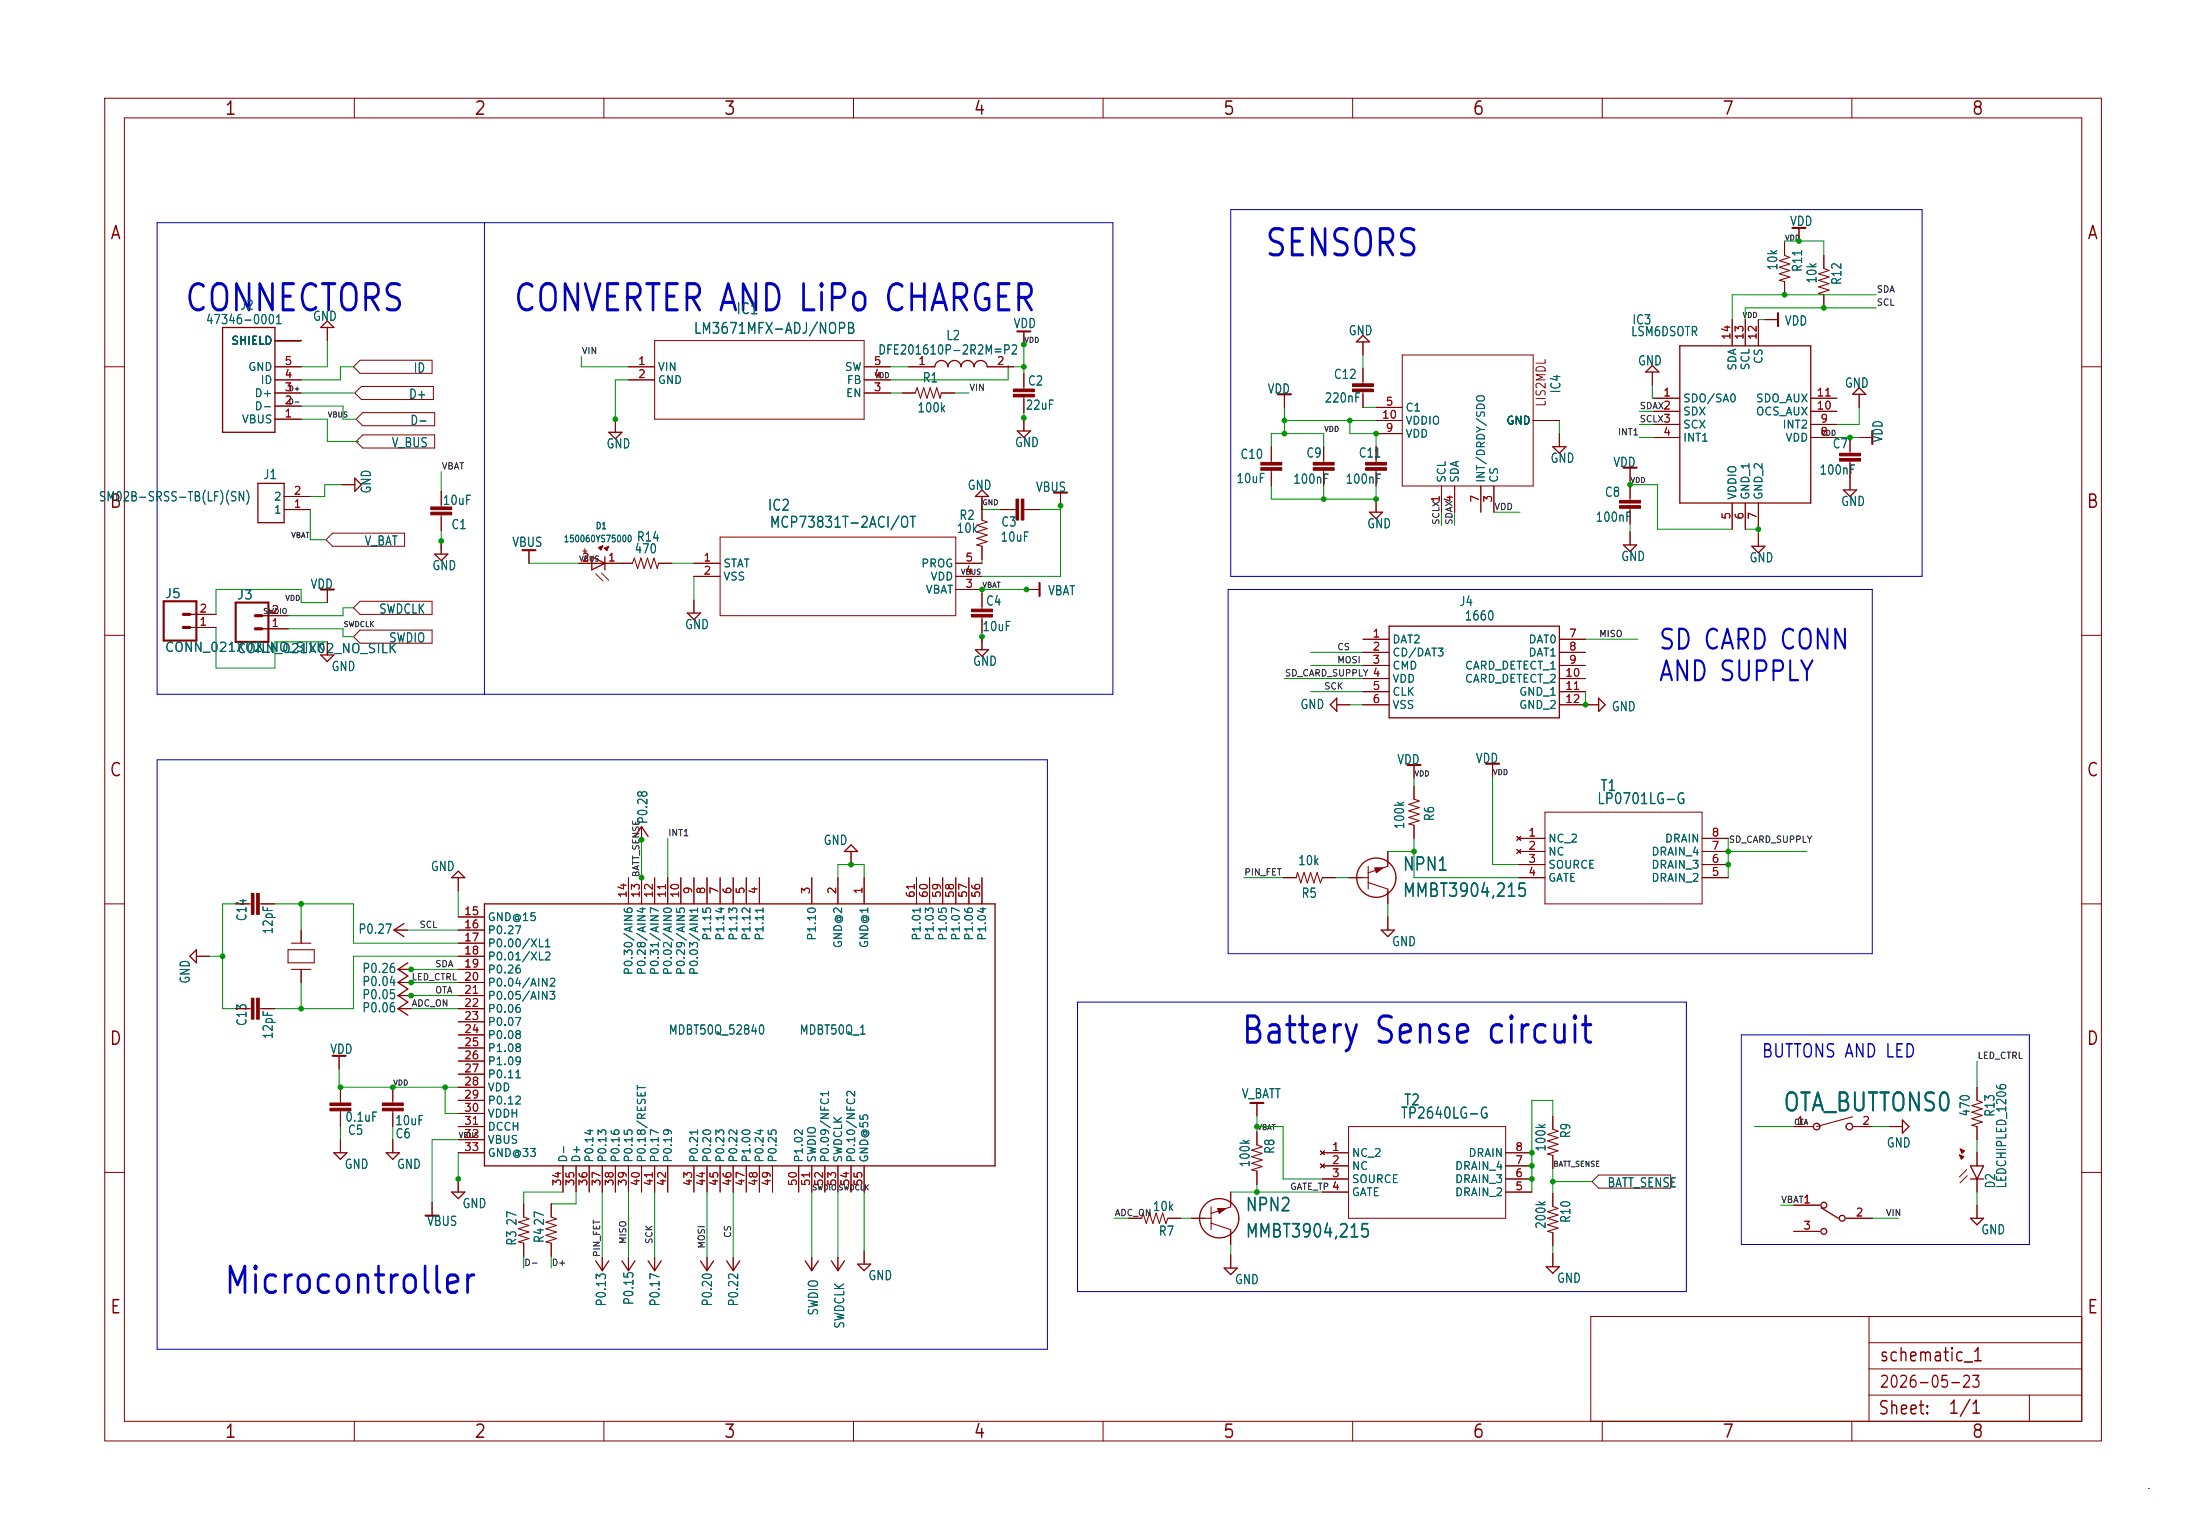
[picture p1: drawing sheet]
<svg xmlns="http://www.w3.org/2000/svg" width="427mm" height="299mm" viewBox="0 0 427 299" stroke-linecap="round" stroke-linejoin="round" font-family="sans-serif">
<g fill="none" stroke="#840000" stroke-width=".19">
<path d="M20.3 19.1h387.4v260.3h-387.4zM68.7 19.1v3.8M117.2 19.1v3.8M165.6 19.1v3.8M214 19.1v3.8M262.4 19.1v3.8M310.8 19.1v3.8M359.3 19.1v3.8M24.1 22.9h379.8v252.7h-379.8zM346.2 47v2.5M346.2 54.6v2.6M349 44.2v2.5"/>
<path d="M353.8 49.5v2.6M353.8 57.2v2.5M20.3 71.1h3.8M53.3 71.1h5.1M53.3 78.7h5.1M53.3 76.2h5.1M53.3 73.7h5.1M53.3 66h5.1M63.5 63.5v2.5M68.6 71.1l1.2-1.2h14v2.5h-14zM68.8 76.2l1.3-1.3h14v2.6h-14zM121.9 71.1h5.1"/>
<path d="M121.9 73.7h5.1M127 66h40.6v15.3h-40.6zM167.6 71.1h5.1M167.6 76.2h5.1M167.6 73.7h5.1M175 76.2h2.5M176.3 71.1h5.1M182.6 76.2h2.6M191.5 71.1h5.1M198.6 64.3v2.5M198.6 72.4v3M198.6 77v3"/>
<path d="M249.2 76.5v2.5M264.4 66.3v2.5M264.4 71.4v3M264.4 75.9v3.1M267 79h5M272 68.8h25.4v25.4h-25.4zM320.5 72.1v2.6M320.8 77.2h5.1M320.8 79.8h5.1M336 62v5.1M338.6 62v5.1M341.1 62v5.1"/>
<path d="M342.4 62h2.5M351.3 77.2h5.1M351.3 79.8h5.1M360.7 76.5v2.5M403.9 71.1h3.8M53.3 81.3h5.1M55.1 98.8h5.1M55.1 96.3h5.1M66.3 94h2.5M69.1 85.6l1.3-1.3h13.9v2.6h-13.9zM70.4 80h13.9v2.6h-13.9l-1.3-1.3zM85.6 95.3v3"/>
<path d="M85.6 99.8v3.1M119.4 81.3v2.5M190.5 96.3v4.5M194.1 98.8h3M198.6 81v2.6M198.6 98.8h3.1M205.7 95.5v2.5M246.6 86.6v3.1M246.6 91.2v3M256.8 86.6v3.1M256.8 91.2v3M267 86.6v3.1"/>
<path d="M267 91.2v3M267 96.8v2.5M267 81.5h5M267 84.1h5M279.7 94.2v5.1M282.2 94.2v5.1M287.3 94.2v5.1M289.8 94.2v5.1M297.4 81.5h5.1M302.5 84.1v2.5M316.2 90.7v2.5M316.2 94v3"/>
<path d="M316.2 98.6v3M320.8 84.8h5.1M320.8 82.3h5.1M336 97.5v5.1M338.6 97.5v5.1M341.1 97.5v5.1M351.3 84.8h5.1M351.3 82.3h5.1M358.9 84.8v3.1M358.9 89.4v5.6M360.7 84.8h2.5M36.8 119.1h5.1"/>
<path d="M50.8 119.4h5.1M63.2 104.6l1.3-1.2h14v2.5h-14zM63.5 114.3v2.5M69.8 116.6h14v2.5h-14l-1.2-1.2zM85.6 104.9v2.5M102.6 106.7v2.5M112.3 109.2h2.5M115.6 111.3l1.4 1.3M116.7 111.1l1.4 1.4M117.3 109.2h2.6M120.1 109.2h2.6M127.8 109.2h2.5"/>
<path d="M134.6 109.2h5.1M134.6 116.3v2.6M134.6 111.8h5.1M139.7 104.1h45.7v15.3h-45.7zM185.4 109.2h5.1M185.4 114.3h5.1M185.4 111.8h5.1M190.5 105.9v2.6M190.5 115.1v3M190.5 119.6v3.1M199.1 114.3h2.6M316.2 103.1v2.6"/>
<path d="M341.1 103.4v2.5M20.3 123.2h3.8M36.8 121.7h5.1M50.8 121.9h5.1M63.5 124.5v2.5M68.6 123.4l1.2-1.2h14v2.5h-14zM190.5 123.4v2.6M259.3 136.7h2.6M264.4 124h5.1M264.4 126.5h5.1M264.4 129h5.1M264.4 131.6h5.1"/>
<path d="M264.4 134.1h5.1M264.4 136.7h5.1M302.5 124h5.1M302.5 126.5h5.1M302.5 129h5.1M302.5 131.6h5.1M302.5 134.1h5.1M302.5 136.7h7.6M403.9 123.2h3.8M274.3 148.3v2.6M274.3 152.4v2.5M289.6 148.1v2.5"/>
<path d="M299.7 157.5h30.5v17.8h-30.5zM20.3 175.3h3.8M45.7 175.3h3.1M50.3 175.3h3M88.9 170.2v2.5M88.9 177.8h5.1M121.9 170.2v5.1M124.5 160.3v2.5M124.5 170.2v5.1M127 170.2v5.1M129.5 170.2v5.1M132.1 170.2v5.1"/>
<path d="M134.6 170.2v5.1M137.2 170.2v5.1M139.7 170.2v5.1M142.2 170.2v5.1M144.8 170.2v5.1M147.3 170.2v5.1M157.5 170.2v5.1M162.6 170.2v5.1M165.1 165.1v2.5M167.6 170.2v5.1M177.8 170.2v5.1M180.3 170.2v5.1"/>
<path d="M182.9 170.2v5.1M185.4 170.2v5.1M188 170.2v5.1M190.5 170.2v5.1M248.9 170.2h2.6M256.5 170.2h2.6M261.6 170.2h2.6M269.2 165.1v2.5M269.2 172.7v2.6M269.2 177.8v2.5M274.3 160v2.6M294.3 162.2l.7 .7"/>
<path d="M294.3 164.7l.7 .8M294.6 162.6h5.1M294.6 165.1h5.1M294.6 167.6h5.1M294.6 170.2h5.1M295 162.2l-.7 .7M295 164.7l-.7 .8M330.2 162.6h5.1M330.2 165.1h5.1M330.2 167.6h5.1M330.2 170.2h5.1M403.9 175.3h3.8"/>
<path d="M38.1 185.4h2.5M45.7 195.6h3.1M50.3 195.6h3M58.4 180.3v2.6M58.4 188v2.5M76.5 180.3h2.5M77.2 188h2.6M77.2 195.6h2.6M77.2 193h2.6M77.2 190.5h2.6M88.9 180.3h5.1M88.9 188h5.1"/>
<path d="M88.9 185.4h5.1M88.9 195.6h5.1M88.9 193h5.1M88.9 190.5h5.1M88.9 182.9h5.1M88.9 198.1h5.1M65.8 204.7v2.6M66 210.8v3.1M66 215.4v3M76.2 210.8v3.1M76.2 215.4v3M88.9 218.4h5.1"/>
<path d="M88.9 200.7h5.1M88.9 203.2h5.1M88.9 205.7h5.1M88.9 208.3h5.1M88.9 210.8h5.1M88.9 213.4h5.1M88.9 215.9h5.1M243.8 213.9v2.5M243.8 219.5v2.5M261.6 218.4h30.5v17.8h-30.5zM301.2 216.4v2.5M348 218.4h2.5"/>
<path d="M360.7 218.4h2.5M366.5 218.4h2.6M383.5 210.8v2.6M383.5 218.4v2.6M20.3 227.3h3.8M66 221v2.5M76.2 221v2.5M83.8 233.2v2.5M88.9 228.6v2.5M88.9 223.5h5.1M88.9 221h5.1M101.6 233.4v2.6"/>
<path d="M106.9 233.4v2.6M109.2 226.1v5M111.8 226.1v5M114.3 226.1v5M116.8 226.1v5M119.4 226.1v5M121.9 226.1v5M124.5 226.1v5M127 226.1v5M129.5 226.1v5M134.6 226.1v5M137.2 226.1v5"/>
<path d="M139.7 226.1v5M142.2 226.1v5M144.8 226.1v5M147.3 226.1v5M149.9 226.1v5M154.9 226.1v5M157.5 226.1v5M160 226.1v5M162.6 226.1v5M165.1 226.1v5M167.6 226.1v5M218.9 236.2h2.6"/>
<path d="M226.6 236.2h2.5M231.1 236.2h2.6M238.8 231.1v2.6M238.8 238.8v2.5M243.8 227.1v2.5M256.2 223.1l.7 .8M256.2 225.7l.7 .7M256.5 223.5h5.1M256.5 226.1h5.1M256.5 228.6h5.1M256.5 231.1h5.1M256.9 223.1l-.7 .8"/>
<path d="M256.9 225.7l-.7 .7M292.1 223.5h5.1M292.1 226.1h5.1M292.1 228.6h5.1M292.1 231.1h5.1M301.2 224v2.6M301.2 231.4v2.5M301.2 239v2.6M308.9 229.1l1.2-1.3h14v2.6h-14zM348 233.7h5.1M348 238.8h5.1M358.1 236.2h5.1"/>
<path d="M381.5 226.8l-1.4 1.4M381.6 228l-1.4 1.4M383.5 223.5v2.6M383.5 228.6v2.5M383.5 233.7v2.5M403.9 227.3h3.8M101.6 241v2.6M106.9 241v2.6M116.8 243.8v2.6M121.9 243.8v2.6M127 243.8v2.6M137.2 243.8v2.6"/>
<path d="M142.2 243.8v2.6M157.5 243.8v2.6M162.6 243.8v2.6M167.6 242.6v2.5M238.8 243.3v2.6M301.2 243.1v2.5M362.6 255.3v20.3M403.9 255.3h-95.3v20.3M68.7 275.6v3.8M117.2 275.6v3.8M165.6 275.6v3.8M214 275.6v3.8"/>
<path d="M262.4 275.6v3.8M310.8 275.6v3.8M359.3 275.6v3.8M362.6 260.4h41.3M362.6 265.4h41.3M362.6 270.5h41.3M393.7 270.5v5.1M416.8 288.6h.1"/>
</g>
<g fill="none" stroke="#840000" stroke-width=".25">
<path d="M43.2 63.5h10.1v20.3h-10.1zM63.5 62.2l1.3 1.3h-2.6zM181.4 71.1a1.27 1.27 0 0 1 1.2-1.2 1.27 1.27 0 0 1 1.3 1.2 1.27 1.27 0 0 1 1.3-1.2 1.27 1.27 0 0 1 1.2 1.2 1.27 1.27 0 0 1 1.3-1.2 1.27 1.27 0 0 1 1.3 1.2 1.27 1.27 0 0 1 1.2-1.2 1.27 1.27 0 0 1 1.3 1.2M264.4 65l1.3 1.3h-2.6zM320.5 70.9l1.3 1.2h-2.5zM325.9 67.1h25.4v30.4h-25.4zM360.7 75.2l1.2 1.3h-2.5zM50 93.7h5.1v7.6h-5.1zM68.8 92.7l1.3 1.3-1.3 1.3zM118.1 83.8h2.5l-1.2 1.3zM189.2 96.3l1.3-1.3 1.3 1.3zM197.4 83.6h2.5l-1.3 1.2z"/>
<path d="M265.7 99.3h2.5l-1.2 1.3zM301.2 86.6h2.6l-1.3 1.3zM357.6 95h2.6l-1.3 1.3zM84.3 107.4h2.6l-1.3 1.3zM114.8 108l2.5 1.2-2.5 1.3zM114.8 109.2h2.5M117.3 108v2.5M133.3 118.9h2.6l-1.3 1.2zM315 105.7h2.5l-1.3 1.2zM339.9 105.9h2.5l-1.3 1.3zM62.2 127h2.6l-1.3 1.3zM189.2 126h2.6l-1.3 1.3z"/>
<path d="M259.3 135.4v2.5l-1.2-1.2zM269.5 121.4h33v17.8h-33zM310.1 135.4l1.3 1.3-1.3 1.2zM78.4 179.1l-1.9 1.2 1.9 1.3M88.9 168.9l1.3 1.3h-2.6zM94 175.3h99v50.8h-99zM123.2 162.2l1.3-1.9 1.2 1.9M165.1 163.8l1.3 1.3h-2.6zM38.1 184.2v2.5l-1.3-1.3zM79.1 186.7l-1.9 1.3 1.9 1.2-1.9 1.3 1.9 1.3-1.9 1.2 1.9 1.3-1.9 1.3 1.9 1.3M268 180.3h2.5l-1.3 1.3zM369.1 217.2l1.2 1.2-1.2 1.3z"/>
<path d="M64.8 223.5h2.5l-1.3 1.3zM74.9 223.5h2.6l-1.3 1.3zM87.6 231.1h2.6l-1.3 1.3zM353.3 234.2l3.3 2M382.3 226.1h2.5l-1.3 2.5zM382.3 236.2h2.5l-1.3 1.3zM382.3 228.6h2.5M115.6 244.5l1.2 1.9 1.3-1.9M120.6 244.5l1.3 1.9 1.3-1.9M125.7 244.5l1.3 1.9 1.3-1.9M135.9 244.5l1.3 1.9 1.2-1.9M141 244.5l1.2 1.9 1.3-1.9"/>
<path d="M156.2 244.5l1.3 1.9 1.2-1.9M161.3 244.5l1.3 1.9 1.2-1.9M166.4 245.1h2.5l-1.3 1.3zM237.5 245.9h2.5l-1.2 1.2zM300 245.6h2.5l-1.3 1.3z"/>
<circle cx="267" cy="170.2" r="3.8"/>
<circle cx="352.4" cy="218.4" r=".63"/>
<circle cx="358.8" cy="218.4" r=".63"/>
<circle cx="236.5" cy="236.2" r="3.8"/>
<circle cx="353.8" cy="233.7" r=".57"/>
<circle cx="353.8" cy="238.8" r=".57"/>
<circle cx="357.4" cy="236.2" r=".57"/>
</g>
<g fill="none" stroke="#840000" stroke-width=".2">
<path d="M346.2 49.5l1 .4-2 .6 2 .7-2 .6 2 .7-2 .6 2 .6-2 .7 1 .2M353.8 52.1l1 .4-2 .6 2 .6-2 .7 2 .6-2 .6 2 .7-2 .6 1 .3M177.5 76.2l.4-1 .7 2 .6-2 .6 2 .7-2 .6 2 .6-2 .7 2 .2-1M122.7 109.2l.4-1 .6 2 .6-2 .7 2 .6-2 .6 2 .7-2 .6 2 .3-1M190.5 100.8l1 .4-2 .7 2 .6-2 .6 2 .7-2 .6 2 .6-2 .7 1 .2M274.3 154.9l1 .4-2 .7 2 .6-2 .6 2 .7-2 .6 2 .6-2 .7 1 .2M251.5 170.2l.2-1 .6 2 .7-2 .6 2 .7-2 .6 2 .6-2 .7 2 .3-1M264.2 170.2h1.2M265.4 168v4.4M265.4 171.1l3.8 1.3v.3M269.2 167.6v.4l-3.8 1.2M55.9 184.2h5.1v2.5h-5.1z"/>
<path d="M56.5 188h3.8M56.5 182.9h3.8M301.2 218.9l1.1 .4-2.1 .7 2.1 .6-2.1 .6 2.1 .7-2.1 .6 2.1 .6-2.1 .7 1 .2M350.5 218.4h1.3M359.4 218.4h1.3M359.4 216.5l-7 1.9M383.5 213.4l1.1 .3-2.1 .7 2.1 .6-2.1 .6 2.1 .7-2.1 .6 2.1 .7-2.1 .6 1 .2M101.6 236l1 .3-2 .7 2 .6-2 .7 2 .6-2 .6 2 .7-2 .6 1 .2M106.9 236l1 .3-2 .7 2 .6-2 .7 2 .6-2 .6 2 .7-2 .6 1 .2M221.5 236.2l.2-1 .7 2 .6-2 .6 2 .7-2 .6 2 .7-2 .6 2 .4-1M233.7 236.2h1.2M234.9 234v4.4"/>
<path d="M234.9 237.2l3.9 1.2v.4M238.8 233.7v.3l-3.9 1.3M243.8 222l1.1 .4-2.1 .6 2.1 .6-2.1 .7 2.1 .6-2.1 .7 2.1 .6-2.1 .6 1 .3M301.2 233.9l1.1 .4-2.1 .7 2.1 .6-2.1 .6 2.1 .7-2.1 .6 2.1 .6-2.1 .7 1 .2"/>
</g>
<g fill="#840000" stroke="#840000" stroke-width=".19">
<path d="M188.5 119.1h4v.5h-4z"/>
<path d="M188.5 118.1h4v.5h-4z"/>
<path d="M117.2 106.3l.9-.4-.4 .9z"/>
<path d="M116.1 106.2l.9-.4-.4 .9z"/>
<path d="M314.2 97h4.1v.5h-4.1z"/>
<path d="M314.2 98h4.1v.6h-4.1z"/>
<path d="M356.9 87.9h4v.5h-4z"/>
<path d="M356.9 88.9h4v.5h-4z"/>
<path d="M197.1 96.8h.5v4h-.5z"/>
<path d="M198.1 96.8h.5v4h-.5z"/>
<path d="M196.6 75.4h4.1v.5h-4.1z"/>
<path d="M196.6 76.5h4.1v.5h-4.1z"/>
<path d="M48.8 173.2h.5v4.1h-.5z"/>
<path d="M49.8 173.2h.5v4.1h-.5z"/>
<path d="M83.6 99.3h4v.5h-4z"/>
<path d="M83.6 98.3h4v.5h-4z"/>
<path d="M264.9 89.7h4.1v.5h-4.1z"/>
<path d="M264.9 90.7h4.1v.5h-4.1z"/>
<path d="M254.8 89.7h4v.5h-4z"/>
<path d="M254.8 90.7h4v.5h-4z"/>
<path d="M244.6 89.7h4.1v.5h-4.1z"/>
<path d="M244.6 90.7h4.1v.5h-4.1z"/>
<path d="M48.8 193.5h.5v4.1h-.5z"/>
<path d="M49.8 193.5h.5v4.1h-.5z"/>
<path d="M262.4 74.4h4v.5h-4z"/>
<path d="M262.4 75.4h4v.5h-4z"/>
<path d="M236.2 234.3h1.6l-1.3 1z"/>
<path d="M74.2 214.9h4v.5h-4z"/>
<path d="M74.2 213.9h4v.5h-4z"/>
<path d="M64 213.9h4.1v.5h-4.1z"/>
<path d="M64 214.9h4.1v.5h-4.1z"/>
<path d="M266.7 168.3h1.6l-1.3 .9z"/>
<path d="M380.1 223.9l.9 .4-.5 .5z"/>
<path d="M380.2 222.8l.9 .3-.5 .5z"/>
</g>
<g fill="none" stroke="#840000" stroke-width=".41">
<path d="M347.7 44.2h2.6M197.4 64.3h2.5M247.9 76.5h2.5M344.9 60.7v2.5M204.5 95.5h2.5M315 90.7h2.5M363.2 83.6v2.5M31.7 116.6h6.4v7.6h-6.4zM45.7 116.8h6.4v7.7h-6.4zM62.2 114.3h2.6M101.3 106.7h2.6M201.7 113v2.6"/>
<path d="M273 148.3h2.6M288.3 148.1h2.5M64.5 204.7h2.6M242.6 213.9h2.5M82.5 235.7h2.6"/>
</g>
<path d="M35.6 119.1h1.2M49.5 119.4h1.3M35.6 121.7h1.2M49.5 121.9h1.3" fill="none" stroke="#840000" stroke-width=".61"/>
<path d="M30.5 43.2h185.4v91.4h-185.4zM94 43.2v91.4M238.8 40.6h134.1v71.2h-134.1zM238.3 114.3h124.9v70.6h-124.9zM30.5 147.3h172.7v114.3h-172.7zM209 194.3h118.2v56.1h-118.2zM337.8 200.7h55.9v40.6h-55.9z" fill="none" stroke="#0000c2" stroke-width=".19"/>
<g fill="none" stroke="#009600" stroke-width=".19">
<path d="M346.2 47v-.3h7.6v2.8M364 57.2h-28v4.8M364 59.7h-25.4v2.3M58.4 78.7h8.1v2.6h2.6M58.4 76.2h10.2M63.5 66v5.1h-5.1M68.6 71.1h-2.6v2.6h-7.6M112.8 69.1v2h9.1M121.9 73.7h-2.5v7.8M172.7 71.1h3.6M172.7 76.2h2.3M185.2 76.2h2.8"/>
<path d="M195.6 70.9v2.8h-22.9M196.6 71.1h2M198.6 65.5v6.9M249.2 79v5.1M264.4 79h2.6M264.4 68.8v2.6M318 79.8h2.8M320.5 74.7v2.5h.3M341.1 62h1.3M360.7 79v3.3h-4.3M58.4 81.3h5.1v4.3h6.1M60.2 98.8v5.8h3"/>
<path d="M66.3 94h-3.3v2.3h-2.8M85.6 91.4v3.9M190.5 96.8v1.5M190.5 98.8h3.6M198.6 80v1.8M201.7 98.8h4M205.7 96.5v15.3h-15.2M246.6 94.2v2.6h20.4v-2.6M246.6 86.6v-2.5h10.2v2.5M249.2 81.5h17.8M256.8 94.2v2.6M261.9 81.5v2.6h5.1v2.5"/>
<path d="M279.7 99.3v2.6M282.2 99.3v2.6M289.8 99.3h5.1M302.5 81.5v2.6M316.2 93.2v.8h5.4v8.6h14.4M318 82.3h2.8M318 84.8h2.8M356.4 84.8h4.3M63.5 116.8h-5.1v-2.5h-16.5v4.8M68.6 117.9h-2.1v1.5h-10.6M85.6 102.9v3.8M102.6 109.2h9.7"/>
<path d="M119.9 109.2h.2M130.3 109.2h4.3M134.6 111.8v4.5M190.5 108.5v.7M200.7 114.3h-10.2v.8M316.2 101.6v1.5M338.6 102.6h2.5v.8M41.9 121.7v7.8h11.4v-5h10.2M55.9 121.9h10.6v1.5h2.1M190.5 122.7v1.8M249.2 131.6h15.2M254.3 126.5h10.1"/>
<path d="M254.3 129h10.1M254.3 134.1h10.1M261.9 136.7h2.5M307.6 124h10.2M307.6 134.1v2.6M274.3 150.9v1.5M289.6 150.6v17h5M45.7 175.3h-2.5v20.3h2.5M53.3 175.3h15.3v7.6h20.3M58.4 175.3v5M88.9 172.7v5.1M124.5 162.6v12.7"/>
<path d="M129.5 162.6v7.6M162.6 170.2v-2.6h5v2.6M241.3 170.2h7.6M259.1 170.2h2.5M269.2 175.3v2.5M269.2 165.1h5.1M274.3 162.6v7.6h20.3M335.3 165.1h15.2M335.3 162.6v7.6M40.6 185.4h2.6M58.4 190.5v5.1M78.7 193h10.2"/>
<path d="M79 180.3h9.9M79.5 190.5h9.4M79.8 195.6h9.1M88.9 188h-9.4v.2M88.9 185.4h-20.3v10.2h-15.3M65.8 207.3v3.5h23.1M66 218.4v2.6M76.2 218.4v2.6M86.4 210.8v5.1h2.5M243.8 216.4v3.1M243.8 218.4h5.1v10.2h7.6M301.2 216.4v-3h-4v17.7"/>
<path d="M340.4 218.4h7.6M363.2 218.4h3.3M383.5 205.7v5.1M88.9 223.5v7.6M88.9 221h-5.1v12.2M109.2 231.1h-7.6v2.3M111.8 231.1v2.3h-4.9M116.8 231.1v12.7M121.9 231.1v15.3M127 231.1v12.7M137.2 231.1v12.7M142.2 231.1v12.7"/>
<path d="M157.5 231.1v12.7M162.6 231.1v12.7M167.6 231.1v11.5M216.2 236.2h2.7M229.1 236.2h2M238.8 231.1h17.7M243.8 229.6v1.5M301.2 229.1h7.7M301.2 226.6v4.8M345.4 233.7h2.6M363.2 236.2h5.1M383.5 221v2.5"/>
<path d="M383.5 231.1v2.6M101.6 243.6v2.3M106.9 243.6v2.3M238.8 241.3v2M301.2 241.6v1.5"/>
</g>
<g fill="#009600" stroke="#009600" stroke-width=".19">
<circle cx="79.8" cy="193" r=".46"/>
<circle cx="58.4" cy="175.3" r=".46"/>
<circle cx="43.2" cy="185.4" r=".46"/>
<circle cx="79.8" cy="188" r=".46"/>
<circle cx="79.8" cy="190.5" r=".46"/>
<circle cx="165.1" cy="167.6" r=".46"/>
<circle cx="124.5" cy="162.8" r=".46"/>
<circle cx="124.5" cy="170.2" r=".46"/>
<circle cx="88.9" cy="228.6" r=".46"/>
<circle cx="58.4" cy="195.6" r=".46"/>
<circle cx="86.4" cy="210.8" r=".46"/>
<circle cx="66" cy="210.8" r=".46"/>
<circle cx="76.2" cy="210.8" r=".46"/>
<circle cx="346.2" cy="57.2" r=".46"/>
<circle cx="349" cy="46.7" r=".46"/>
<circle cx="261.9" cy="81.5" r=".46"/>
<circle cx="353.8" cy="59.7" r=".46"/>
<circle cx="249.2" cy="81.5" r=".46"/>
<circle cx="256.8" cy="96.8" r=".46"/>
<circle cx="267" cy="96.8" r=".46"/>
<circle cx="249.2" cy="84.1" r=".46"/>
<circle cx="267" cy="84.1" r=".46"/>
<circle cx="341.1" cy="102.6" r=".46"/>
<circle cx="358.9" cy="84.8" r=".46"/>
<circle cx="316.2" cy="94" r=".46"/>
<circle cx="274.3" cy="165.1" r=".46"/>
<circle cx="243.8" cy="231.1" r=".46"/>
<circle cx="297.2" cy="228.6" r=".46"/>
<circle cx="297.2" cy="226.1" r=".46"/>
<circle cx="301.2" cy="229.1" r=".46"/>
<circle cx="297.2" cy="223.5" r=".46"/>
<circle cx="307.6" cy="136.7" r=".46"/>
<circle cx="243.8" cy="218.4" r=".46"/>
<circle cx="335.3" cy="167.6" r=".46"/>
<circle cx="335.3" cy="165.1" r=".46"/>
<circle cx="119.4" cy="81.3" r=".46"/>
<circle cx="190.5" cy="123.4" r=".46"/>
<circle cx="190.5" cy="114.3" r=".46"/>
<circle cx="205.7" cy="98" r=".46"/>
<circle cx="199.1" cy="114.3" r=".46"/>
<circle cx="198.6" cy="71.1" r=".46"/>
<circle cx="198.6" cy="66.8" r=".46"/>
<circle cx="198.6" cy="81" r=".46"/>
<circle cx="85.6" cy="104.9" r=".46"/>
</g>
<g font-size="5.1" fill="#0000c2">
<text x="245.1" y="51">SENSORS</text>
<text x="35.6" y="61.6">CONNECTORS</text>
<text x="99.3" y="61.6">CONVERTER AND LiPo CHARGER</text>
<text x="240.5" y="203.6">Battery Sense circuit</text>
<text x="43.2" y="252.1">Microcontroller</text>
</g>
<g font-size="3.8" fill="#0000c2">
<text x="321.6" y="126.9">SD CARD CONN</text>
<text x="321.6" y="133">AND SUPPLY</text>
</g>
<text font-size="3.5" fill="#006464" x="345.7" y="216.4">OTA_BUTTONS0</text>
<g font-size="2.5" fill="#840000">
<text x="43.4" y="22.9">1</text>
<text x="91.9" y="22.9">2</text>
<text x="140.3" y="22.9">3</text>
<text x="188.7" y="22.9">4</text>
<text x="237.1" y="22.9">5</text>
<text x="285.5" y="22.9">6</text>
<text x="334" y="22.9">7</text>
<text x="382.4" y="22.9">8</text>
<text x="21.2" y="47">A</text>
<text x="404.8" y="47">A</text>
<text x="21.1" y="99.1">B</text>
<text x="404.6" y="99.1">B</text>
<text x="21.1" y="151.2">C</text>
<text x="404.6" y="151.2">C</text>
<text x="21.1" y="203.2">D</text>
<text x="404.6" y="203.2">D</text>
<text x="21.2" y="255.3">E</text>
<text x="404.7" y="255.3">E</text>
<text x="364.5" y="264.6">schematic_1</text>
<text x="364.2" y="274.9">Sheet:</text>
<text x="377.8" y="274.8">1/1</text>
<text x="43.4" y="279.4">1</text>
<text x="91.9" y="279.4">2</text>
<text x="140.3" y="279.4">3</text>
<text x="188.7" y="279.4">4</text>
<text x="237.1" y="279.4">5</text>
<text x="285.5" y="279.4">6</text>
<text x="334" y="279.4">7</text>
<text x="382.4" y="279.4">8</text>
</g>
<g font-size="2.5" fill="#006464">
<text x="272" y="169.5">NPN1</text>
<text x="272" y="174.5">MMBT3904,215</text>
<text x="241.5" y="235.5">NPN2</text>
<text x="241.5" y="240.6">MMBT3904,215</text>
</g>
<text font-size="2.5" fill="#0000c2" x="341.6" y="205.7">BUTTONS AND LED</text>
<text font-size="2.3" fill="#840000" x="364.5" y="269.7">2026-05-23</text>
<g font-size="2.1" fill="#006464">
<text x="134.4" y="65.2">LM3671MFX-ADJ/NOPB</text>
<text x="142.7" y="61.4">IC1</text>
<text x="148.8" y="99.5">IC2</text>
<text x="149.2" y="102.8">MCP73831T-2ACI/OT</text>
<text x="310.3" y="153.9">T1</text>
<text x="309.7" y="156.4">LP0701LG-G</text>
<text x="272.2" y="214.9">T2</text>
<text x="271.6" y="217.4">TP2640LG-G</text>
</g>
<g font-size="1.8" fill="#006464">
<text x="347.1" y="44.2">VDD</text>
<text x="345.2" y="52.6" transform="rotate(-90 345.2 52.6)">10k</text>
<text x="350" y="52.9" transform="rotate(-90 350 52.9)">R11</text>
<text x="352.9" y="55.1" transform="rotate(-90 352.9 55.1)">10k</text>
<text x="357.7" y="55.4" transform="rotate(-90 357.7 55.4)">R12</text>
<text x="39.8" y="63.3">47346-0001</text>
<text x="46.5" y="60.5">J2</text>
<text x="60.6" y="62.7">GND</text>
<text x="196.5" y="64.1">VDD</text>
<text x="261.5" y="65.5">GND</text>
<text x="316.3" y="65.6">LSM6DSOTR</text>
<text x="316.5" y="63.3">IC3</text>
<text x="346.1" y="63.5">VDD</text>
<text x="170.2" y="69.2">DFE201610P-2R2M=P2</text>
<text x="183.4" y="66.4">L2</text>
<text x="317.6" y="71.3">GND</text>
<text x="79.2" y="77.8">D+</text>
<text x="80.1" y="72.7">ID</text>
<text x="178.9" y="74.6">R1</text>
<text x="199.3" y="75.2">C2</text>
<text x="245.8" y="76.8">VDD</text>
<text x="258.6" y="73.9">C12</text>
<text x="303.2" y="76.4" transform="rotate(-90 303.2 76.4)">IC4</text>
<text x="357.8" y="75.6">GND</text>
<text x="79.5" y="82.9">D-</text>
<text x="177.9" y="80.4">100k</text>
<text x="198.8" y="79.9">22uF</text>
<text x="256.8" y="78.5">220nF</text>
<text x="75.9" y="87.2">V_BUS</text>
<text x="117.5" y="87.4">GND</text>
<text x="196.8" y="87.1">GND</text>
<text x="240.5" y="89.4">C10</text>
<text x="253.3" y="89.2">C9</text>
<text x="263.5" y="89.2">C11</text>
<text x="355.4" y="87.4">C7</text>
<text x="365.6" y="85.9" transform="rotate(-90 365.6 85.9)">VDD</text>
<text x="51" y="93.3">J1</text>
<text x="72.4" y="95.8" transform="rotate(-90 72.4 95.8)">GND</text>
<text x="187.6" y="95.4">GND</text>
<text x="200.8" y="95.8">VBUS</text>
<text x="239.7" y="94.1">10uF</text>
<text x="250.8" y="94.2">100nF</text>
<text x="260.9" y="94.2">100nF</text>
<text x="300.7" y="90.2">GND</text>
<text x="312.8" y="91">VDD</text>
<text x="352.9" y="92.5">100nF</text>
<text x="19" y="97.6">SM02B-SRSS-TB(LF)(SN)</text>
<text x="85.8" y="98.3">10uF</text>
<text x="186" y="101.3">R2</text>
<text x="309.4" y="101.6">100nF</text>
<text x="311.2" y="96.8">C8</text>
<text x="357.1" y="98.6">GND</text>
<text x="70.6" y="106.2">V_BAT</text>
<text x="87.4" y="103">C1</text>
<text x="99.2" y="106.5">VBUS</text>
<text x="123" y="107.7">470</text>
<text x="123.4" y="105.4">R14</text>
<text x="185.5" y="103.8">10k</text>
<text x="194" y="105.5">10uF</text>
<text x="194.1" y="102.5">C3</text>
<text x="265.1" y="102.9">GND</text>
<text x="83.7" y="111">GND</text>
<text x="314.4" y="109.2">GND</text>
<text x="339.3" y="109.5">GND</text>
<text x="31.9" y="116.4">J5</text>
<text x="45.8" y="116.7">J3</text>
<text x="60.1" y="114.6">VDD</text>
<text x="73.4" y="119.4">SWDCLK</text>
<text x="191.1" y="117.9">C4</text>
<text x="203.2" y="115.9">VBAT</text>
<text x="283" y="117.9">J4</text>
<text x="75.4" y="125">SWDIO</text>
<text x="132.8" y="122.4">GND</text>
<text x="190.5" y="122.8">10uF</text>
<text x="284" y="120.7">1660</text>
<text x="31.9" y="126.8">CONN_021X02_NO_SILK</text>
<text x="45.8" y="127.1">CONN_021X02_NO_SILK</text>
<text x="64.2" y="130.6">GND</text>
<text x="188.6" y="129.5">GND</text>
<text x="252.1" y="137.9">GND</text>
<text x="312.6" y="138.4">GND</text>
<text x="270.9" y="148.6">VDD</text>
<text x="286.2" y="148.4">VDD</text>
<text x="126" y="159.9" transform="rotate(-90 126 159.9)">P0.28</text>
<text x="272.8" y="160.9" transform="rotate(-90 272.8 160.9)">100k</text>
<text x="278.7" y="159.4" transform="rotate(-90 278.7 159.4)">R6</text>
<text x="159.6" y="164.3">GND</text>
<text x="83.4" y="169.3">GND</text>
<text x="251.7" y="168.2">10k</text>
<text x="48.3" y="178.8" transform="rotate(-90 48.3 178.8)">C14</text>
<text x="252.4" y="174.5">R5</text>
<text x="53.3" y="181.3" transform="rotate(-90 53.3 181.3)">12pF</text>
<text x="69.4" y="181.5">P0.27</text>
<text x="269.9" y="183.9">GND</text>
<text x="37.3" y="190.9" transform="rotate(-90 37.3 190.9)">GND</text>
<text x="70.2" y="189.1">P0.26</text>
<text x="70.2" y="191.6">P0.04</text>
<text x="70.2" y="196.7">P0.06</text>
<text x="70.2" y="194.2">P0.05</text>
<text x="48.3" y="199.1" transform="rotate(-90 48.3 199.1)">C13</text>
<text x="53.3" y="201.6" transform="rotate(-90 53.3 201.6)">12pF</text>
<text x="129.6" y="201">MDBT50Q_52840</text>
<text x="155" y="201">MDBT50Q_1</text>
<text x="63.9" y="204.8">VDD</text>
<text x="240.8" y="213.4">V_BATT</text>
<text x="66.9" y="217.9">0.1uF</text>
<text x="67.4" y="220.5">C5</text>
<text x="76.5" y="218.6">10uF</text>
<text x="76.6" y="221.2">C6</text>
<text x="305.1" y="220.8" transform="rotate(-90 305.1 220.8)">R9</text>
<text x="382.6" y="216.6" transform="rotate(-90 382.6 216.6)">470</text>
<text x="387.4" y="216.7" transform="rotate(-90 387.4 216.7)">R13</text>
<text x="66.7" y="227.1">GND</text>
<text x="76.9" y="227.1">GND</text>
<text x="242.9" y="226.5" transform="rotate(-90 242.9 226.5)">100k</text>
<text x="247.7" y="223.9" transform="rotate(-90 247.7 223.9)">R8</text>
<text x="300.3" y="223.4" transform="rotate(-90 300.3 223.4)">100k</text>
<text x="365.9" y="222.9">GND</text>
<text x="311.7" y="230.7">BATT_SENSE</text>
<text x="387.5" y="230.6" transform="rotate(-90 387.5 230.6)">D2</text>
<text x="389.6" y="230.6" transform="rotate(-90 389.6 230.6)">LEDCHIPLED_1206</text>
<text x="82.7" y="238.1">VBUS</text>
<text x="89.6" y="234.7">GND</text>
<text x="100.6" y="237.8" transform="rotate(-90 100.6 237.8)">27</text>
<text x="223.5" y="235.3">10k</text>
<text x="300.3" y="238.4" transform="rotate(-90 300.3 238.4)">200k</text>
<text x="305.1" y="237.3" transform="rotate(-90 305.1 237.3)">R10</text>
<text x="384.2" y="239.8">GND</text>
<text x="100.6" y="241.7" transform="rotate(-90 100.6 241.7)">R3</text>
<text x="105.9" y="241.2" transform="rotate(-90 105.9 241.2)">R427</text>
<text x="224.7" y="240.1">R7</text>
<text x="168.3" y="248.7">GND</text>
<text x="239.4" y="249.4">GND</text>
<text x="301.9" y="249.2">GND</text>
<text x="118" y="253.4" transform="rotate(-90 118 253.4)">P0.13</text>
<text x="123.3" y="253.2" transform="rotate(-90 123.3 253.2)">P0.15</text>
<text x="128.4" y="253.4" transform="rotate(-90 128.4 253.4)">P0.17</text>
<text x="138.6" y="253.4" transform="rotate(-90 138.6 253.4)">P0.20</text>
<text x="143.6" y="253.4" transform="rotate(-90 143.6 253.4)">P0.22</text>
<text x="159.1" y="255.2" transform="rotate(-90 159.1 255.2)">SWDIO</text>
<text x="164.2" y="257.8" transform="rotate(-90 164.2 257.8)">SWDCLK</text>
</g>
<text font-size="1.8" fill="#840000" x="300.3" y="79" transform="rotate(-90 300.3 79)">LIS2MDL</text>
<g font-size="1.5" fill="#006464">
<text x="44.8" y="67.2">SHIELD</text>
<text x="337.2" y="72" transform="rotate(-90 337.2 72)">SDA</text>
<text x="339.7" y="71.9" transform="rotate(-90 339.7 71.9)">SCL</text>
<text x="342.3" y="70.7" transform="rotate(-90 342.3 70.7)">CS</text>
<text x="48" y="72.3">GND</text>
<text x="49.3" y="77.4">D+</text>
<text x="50.4" y="74.8">ID</text>
<text x="127.5" y="72.3">VIN</text>
<text x="127.5" y="74.8">GND</text>
<text x="163.8" y="72.3">SW</text>
<text x="164" y="77.4">EN</text>
<text x="164.1" y="74.8">FB</text>
<text x="46.8" y="82.4">VBUS</text>
<text x="49.3" y="79.9">D-</text>
<text x="272.5" y="80.2">C1</text>
<text x="272.5" y="82.7">VDDIO</text>
<text x="292.1" y="82.7">GND</text>
<text x="326.4" y="78.4">SDO/SA0</text>
<text x="326.4" y="80.9">SDX</text>
<text x="326.4" y="83.5">SCX</text>
<text x="340.5" y="80.9">OCS_AUX</text>
<text x="340.5" y="78.4">SDO_AUX</text>
<text x="345.7" y="83.5">INT2</text>
<text x="272.5" y="85.2">VDD</text>
<text x="326.4" y="86">INT1</text>
<text x="346.3" y="86">VDD</text>
<text x="280.8" y="93.7" transform="rotate(-90 280.8 93.7)">SCL</text>
<text x="283.4" y="93.7" transform="rotate(-90 283.4 93.7)">SDA</text>
<text x="288.4" y="93.7" transform="rotate(-90 288.4 93.7)">INT/DRDY/SDO</text>
<text x="291" y="93.7" transform="rotate(-90 291 93.7)">CS</text>
<text x="53" y="100">1</text>
<text x="53" y="97.4">2</text>
<text x="337.2" y="97" transform="rotate(-90 337.2 97)">VDDIO</text>
<text x="339.7" y="97" transform="rotate(-90 339.7 97)">GND_1</text>
<text x="342.3" y="97" transform="rotate(-90 342.3 97)">GND_2</text>
<text x="140.2" y="110.4">STAT</text>
<text x="140.2" y="112.9">VSS</text>
<text x="178.6" y="110.4">PROG</text>
<text x="180.4" y="112.9">VDD</text>
<text x="179.5" y="115.5">VBAT</text>
<text x="270" y="125.1">DAT2</text>
<text x="296.4" y="125.1">DAT0</text>
<text x="270" y="127.7">CD/DAT3</text>
<text x="270" y="130.2">CMD</text>
<text x="284.1" y="130.2">CARD_DETECT_1</text>
<text x="296.4" y="127.7">DAT1</text>
<text x="270" y="132.7">VDD</text>
<text x="270" y="135.3">CLK</text>
<text x="270" y="137.8">VSS</text>
<text x="284.1" y="132.7">CARD_DETECT_2</text>
<text x="294.6" y="135.3">GND_1</text>
<text x="294.6" y="137.8">GND_2</text>
<text x="300.2" y="163.7">NC_2</text>
<text x="300.2" y="166.3">NC</text>
<text x="320.3" y="166.3">DRAIN_4</text>
<text x="322.9" y="163.7">DRAIN</text>
<text x="300.2" y="168.8">SOURCE</text>
<text x="300.2" y="171.3">GATE</text>
<text x="320.3" y="171.3">DRAIN_2</text>
<text x="320.3" y="168.8">DRAIN_3</text>
<text x="94.5" y="179">GND@15</text>
<text x="94.5" y="181.5">P0.27</text>
<text x="94.5" y="184">P0.00/XL1</text>
<text x="138.3" y="182.5" transform="rotate(-90 138.3 182.5)">P1.15</text>
<text x="140.9" y="182.5" transform="rotate(-90 140.9 182.5)">P1.14</text>
<text x="143.4" y="182.5" transform="rotate(-90 143.4 182.5)">P1.13</text>
<text x="145.9" y="182.5" transform="rotate(-90 145.9 182.5)">P1.12</text>
<text x="148.5" y="182.5" transform="rotate(-90 148.5 182.5)">P1.11</text>
<text x="158.6" y="182.5" transform="rotate(-90 158.6 182.5)">P1.10</text>
<text x="163.7" y="184" transform="rotate(-90 163.7 184)">GND@2</text>
<text x="168.8" y="184" transform="rotate(-90 168.8 184)">GND@1</text>
<text x="179" y="182.5" transform="rotate(-90 179 182.5)">P1.01</text>
<text x="181.5" y="182.5" transform="rotate(-90 181.5 182.5)">P1.03</text>
<text x="184" y="182.5" transform="rotate(-90 184 182.5)">P1.05</text>
<text x="186.6" y="182.5" transform="rotate(-90 186.6 182.5)">P1.07</text>
<text x="189.1" y="182.5" transform="rotate(-90 189.1 182.5)">P1.06</text>
<text x="191.7" y="182.5" transform="rotate(-90 191.7 182.5)">P1.04</text>
<text x="94.5" y="186.6">P0.01/XL2</text>
<text x="94.5" y="189.1">P0.26</text>
<text x="94.5" y="191.7">P0.04/AIN2</text>
<text x="123.1" y="189.2" transform="rotate(-90 123.1 189.2)">P0.30/AIN6</text>
<text x="125.6" y="189.2" transform="rotate(-90 125.6 189.2)">P0.28/AIN4</text>
<text x="128.2" y="189.2" transform="rotate(-90 128.2 189.2)">P0.31/AIN7</text>
<text x="130.7" y="189.2" transform="rotate(-90 130.7 189.2)">P0.02/AIN0</text>
<text x="133.2" y="189.2" transform="rotate(-90 133.2 189.2)">P0.29/AIN5</text>
<text x="135.8" y="189.2" transform="rotate(-90 135.8 189.2)">P0.03/AIN1</text>
<text x="94.5" y="194.2">P0.05/AIN3</text>
<text x="94.5" y="196.7">P0.06</text>
<text x="94.5" y="199.3">P0.07</text>
<text x="94.5" y="201.8">P0.08</text>
<text x="94.5" y="204.4">P1.08</text>
<text x="94.5" y="206.9">P1.09</text>
<text x="94.5" y="209.4">P0.11</text>
<text x="94.5" y="212">VDD</text>
<text x="94.5" y="214.5">P0.12</text>
<text x="94.5" y="217.1">VDDH</text>
<text x="94.5" y="219.6">DCCH</text>
<text x="94.5" y="222.1">VBUS</text>
<text x="94.5" y="224.7">GND@33</text>
<text x="110.4" y="225.6" transform="rotate(-90 110.4 225.6)">D-</text>
<text x="112.9" y="225.6" transform="rotate(-90 112.9 225.6)">D+</text>
<text x="115.5" y="225.6" transform="rotate(-90 115.5 225.6)">P0.14</text>
<text x="118" y="225.6" transform="rotate(-90 118 225.6)">P0.13</text>
<text x="120.5" y="225.6" transform="rotate(-90 120.5 225.6)">P0.16</text>
<text x="123.1" y="225.6" transform="rotate(-90 123.1 225.6)">P0.15</text>
<text x="125.6" y="225.6" transform="rotate(-90 125.6 225.6)">P0.18/RESET</text>
<text x="128.2" y="225.6" transform="rotate(-90 128.2 225.6)">P0.17</text>
<text x="130.7" y="225.6" transform="rotate(-90 130.7 225.6)">P0.19</text>
<text x="135.8" y="225.6" transform="rotate(-90 135.8 225.6)">P0.21</text>
<text x="138.3" y="225.6" transform="rotate(-90 138.3 225.6)">P0.20</text>
<text x="140.9" y="225.6" transform="rotate(-90 140.9 225.6)">P0.23</text>
<text x="143.4" y="225.6" transform="rotate(-90 143.4 225.6)">P0.22</text>
<text x="145.9" y="225.6" transform="rotate(-90 145.9 225.6)">P1.00</text>
<text x="148.5" y="225.6" transform="rotate(-90 148.5 225.6)">P0.24</text>
<text x="151" y="225.6" transform="rotate(-90 151 225.6)">P0.25</text>
<text x="156.1" y="225.6" transform="rotate(-90 156.1 225.6)">P1.02</text>
<text x="158.6" y="225.6" transform="rotate(-90 158.6 225.6)">SWDIO</text>
<text x="161.2" y="225.6" transform="rotate(-90 161.2 225.6)">P0.09/NFC1</text>
<text x="163.7" y="225.6" transform="rotate(-90 163.7 225.6)">SWDCLK</text>
<text x="166.3" y="225.6" transform="rotate(-90 166.3 225.6)">P0.10/NFC2</text>
<text x="168.8" y="225.6" transform="rotate(-90 168.8 225.6)">GND@55</text>
<text x="262.1" y="224.7">NC_2</text>
<text x="262.1" y="227.2">NC</text>
<text x="282.2" y="227.2">DRAIN_4</text>
<text x="284.8" y="224.7">DRAIN</text>
<text x="262.1" y="229.8">SOURCE</text>
<text x="262.1" y="232.3">GATE</text>
<text x="282.2" y="232.3">DRAIN_2</text>
<text x="282.2" y="229.8">DRAIN_3</text>
</g>
<g font-size="1.5" fill="#a90000">
<text x="55.1" y="71.1">5</text>
<text x="123.7" y="71.1">1</text>
<text x="169.4" y="71.1">5</text>
<text x="178" y="71.1">1</text>
<text x="193.3" y="71.1">2</text>
<text x="336.1" y="66" transform="rotate(-90 336.1 66)">14</text>
<text x="338.6" y="66" transform="rotate(-90 338.6 66)">13</text>
<text x="341.1" y="66" transform="rotate(-90 341.1 66)">12</text>
<text x="55.1" y="76.2">3</text>
<text x="55.1" y="73.7">4</text>
<text x="123.7" y="73.7">2</text>
<text x="169.4" y="76.2">3</text>
<text x="169.4" y="73.7">4</text>
<text x="322.5" y="77.2">1</text>
<text x="352.3" y="77.2">11</text>
<text x="55.1" y="81.3">1</text>
<text x="55.1" y="78.8">2</text>
<text x="268" y="81.6">10</text>
<text x="268.7" y="79">5</text>
<text x="322.5" y="79.8">2</text>
<text x="322.5" y="82.3">3</text>
<text x="352.3" y="79.8">10</text>
<text x="353" y="82.3">9</text>
<text x="268.7" y="84.1">9</text>
<text x="322.5" y="84.9">4</text>
<text x="353" y="84.9">8</text>
<text x="56.9" y="98.8">1</text>
<text x="56.9" y="96.3">2</text>
<text x="279.7" y="97.6" transform="rotate(-90 279.7 97.6)">1</text>
<text x="282.2" y="97.6" transform="rotate(-90 282.2 97.6)">4</text>
<text x="287.3" y="97.6" transform="rotate(-90 287.3 97.6)">7</text>
<text x="289.8" y="97.6" transform="rotate(-90 289.8 97.6)">3</text>
<text x="336.1" y="100.9" transform="rotate(-90 336.1 100.9)">5</text>
<text x="338.6" y="100.9" transform="rotate(-90 338.6 100.9)">6</text>
<text x="341.1" y="100.9" transform="rotate(-90 341.1 100.9)">7</text>
<text x="112.7" y="109.2">2</text>
<text x="117.8" y="109.2">1</text>
<text x="136.4" y="109.2">1</text>
<text x="136.4" y="111.8">2</text>
<text x="187.2" y="111.8">4</text>
<text x="187.2" y="109.2">5</text>
<text x="38.6" y="119.1">2</text>
<text x="52.5" y="119.4">2</text>
<text x="187.2" y="114.3">3</text>
<text x="38.6" y="121.7">1</text>
<text x="52.5" y="121.9">1</text>
<text x="266.2" y="124">1</text>
<text x="304.3" y="124">7</text>
<text x="266.2" y="126.5">2</text>
<text x="266.2" y="129.1">3</text>
<text x="266.2" y="131.6">4</text>
<text x="303.5" y="131.6">10</text>
<text x="304.3" y="126.5">8</text>
<text x="304.3" y="129.1">9</text>
<text x="266.2" y="134.1">5</text>
<text x="266.2" y="136.7">6</text>
<text x="303.5" y="134.1">11</text>
<text x="303.5" y="136.7">12</text>
<text x="296.4" y="162.6">1</text>
<text x="296.4" y="165.1">2</text>
<text x="296.4" y="167.7">3</text>
<text x="331.9" y="167.7">6</text>
<text x="331.9" y="165.1">7</text>
<text x="331.9" y="162.6">8</text>
<text x="134.6" y="173.5" transform="rotate(-90 134.6 173.5)">9</text>
<text x="137.2" y="173.5" transform="rotate(-90 137.2 173.5)">8</text>
<text x="139.7" y="173.5" transform="rotate(-90 139.7 173.5)">7</text>
<text x="142.3" y="173.5" transform="rotate(-90 142.3 173.5)">6</text>
<text x="144.8" y="173.5" transform="rotate(-90 144.8 173.5)">5</text>
<text x="147.3" y="173.5" transform="rotate(-90 147.3 173.5)">4</text>
<text x="157.5" y="173.5" transform="rotate(-90 157.5 173.5)">3</text>
<text x="162.6" y="173.5" transform="rotate(-90 162.6 173.5)">2</text>
<text x="167.7" y="173.5" transform="rotate(-90 167.7 173.5)">1</text>
<text x="296.4" y="170.2">4</text>
<text x="331.9" y="170.2">5</text>
<text x="89.9" y="177.8">15</text>
<text x="121.9" y="174.2" transform="rotate(-90 121.9 174.2)">14</text>
<text x="124.5" y="174.2" transform="rotate(-90 124.5 174.2)">13</text>
<text x="127" y="174.2" transform="rotate(-90 127 174.2)">12</text>
<text x="129.6" y="174.2" transform="rotate(-90 129.6 174.2)">11</text>
<text x="132.1" y="174.2" transform="rotate(-90 132.1 174.2)">10</text>
<text x="177.8" y="174.2" transform="rotate(-90 177.8 174.2)">61</text>
<text x="180.4" y="174.2" transform="rotate(-90 180.4 174.2)">60</text>
<text x="182.9" y="174.2" transform="rotate(-90 182.9 174.2)">59</text>
<text x="185.4" y="174.2" transform="rotate(-90 185.4 174.2)">58</text>
<text x="188" y="174.2" transform="rotate(-90 188 174.2)">57</text>
<text x="190.5" y="174.2" transform="rotate(-90 190.5 174.2)">56</text>
<text x="89.9" y="180.4">16</text>
<text x="89.9" y="182.9">17</text>
<text x="89.9" y="185.4">18</text>
<text x="89.9" y="188">19</text>
<text x="89.9" y="190.5">20</text>
<text x="89.9" y="193.1">21</text>
<text x="89.9" y="195.6">22</text>
<text x="89.9" y="198.1">23</text>
<text x="89.9" y="200.7">24</text>
<text x="89.9" y="203.2">25</text>
<text x="89.9" y="205.8">26</text>
<text x="89.9" y="208.3">27</text>
<text x="89.9" y="210.8">28</text>
<text x="89.9" y="213.4">29</text>
<text x="89.9" y="215.9">30</text>
<text x="89.9" y="218.5">31</text>
<text x="89.9" y="221">32</text>
<text x="348.4" y="218.5">1</text>
<text x="361.1" y="218.5">2</text>
<text x="89.9" y="223.5">33</text>
<text x="258.3" y="223.5">1</text>
<text x="258.3" y="226.1">2</text>
<text x="293.8" y="226.1">7</text>
<text x="293.8" y="223.5">8</text>
<text x="109.2" y="230.1" transform="rotate(-90 109.2 230.1)">34</text>
<text x="111.8" y="230.1" transform="rotate(-90 111.8 230.1)">35</text>
<text x="114.3" y="230.1" transform="rotate(-90 114.3 230.1)">36</text>
<text x="116.9" y="230.1" transform="rotate(-90 116.9 230.1)">37</text>
<text x="119.4" y="230.1" transform="rotate(-90 119.4 230.1)">38</text>
<text x="121.9" y="230.1" transform="rotate(-90 121.9 230.1)">39</text>
<text x="124.5" y="230.1" transform="rotate(-90 124.5 230.1)">40</text>
<text x="127" y="230.1" transform="rotate(-90 127 230.1)">41</text>
<text x="129.6" y="230.1" transform="rotate(-90 129.6 230.1)">42</text>
<text x="134.6" y="230.1" transform="rotate(-90 134.6 230.1)">43</text>
<text x="137.2" y="230.1" transform="rotate(-90 137.2 230.1)">44</text>
<text x="139.7" y="230.1" transform="rotate(-90 139.7 230.1)">45</text>
<text x="142.3" y="230.1" transform="rotate(-90 142.3 230.1)">46</text>
<text x="144.8" y="230.1" transform="rotate(-90 144.8 230.1)">47</text>
<text x="147.3" y="230.1" transform="rotate(-90 147.3 230.1)">48</text>
<text x="149.9" y="230.1" transform="rotate(-90 149.9 230.1)">49</text>
<text x="155" y="230.1" transform="rotate(-90 155 230.1)">50</text>
<text x="157.5" y="230.1" transform="rotate(-90 157.5 230.1)">51</text>
<text x="160" y="230.1" transform="rotate(-90 160 230.1)">52</text>
<text x="162.6" y="230.1" transform="rotate(-90 162.6 230.1)">53</text>
<text x="165.1" y="230.1" transform="rotate(-90 165.1 230.1)">54</text>
<text x="167.7" y="230.1" transform="rotate(-90 167.7 230.1)">55</text>
<text x="258.3" y="228.6">3</text>
<text x="258.3" y="231.2">4</text>
<text x="293.8" y="231.2">5</text>
<text x="293.8" y="228.6">6</text>
<text x="349.7" y="233.7">1</text>
<text x="349.7" y="238.8">3</text>
<text x="359.9" y="236.2">2</text>
</g>
<g font-size="1.3" fill="#006464">
<text x="109.3" y="105.4">150060YS75000</text>
<text x="115.5" y="102.9">D1</text>
</g>
<text font-size="1.3" fill="#840000" x="112.7" y="107.7">+</text>
<g font-size="1.2" fill="#0f0f0f">
<text x="364" y="57">SDA</text>
<text x="364" y="59.6">SCL</text>
<text x="112.8" y="69">VIN</text>
<text x="188" y="76.1">VIN</text>
<text x="318" y="82.2">SCLX</text>
<text x="318" y="79.6">SDAX</text>
<text x="313.8" y="84.7">INT1</text>
<text x="85.6" y="91.3">VBAT</text>
<text x="279.5" y="101.9" transform="rotate(-90 279.5 101.9)">SCLX</text>
<text x="282.1" y="101.9" transform="rotate(-90 282.1 101.9)">SDAX</text>
<text x="289.8" y="99.2">VDD</text>
<text x="310.1" y="123.8">MISO</text>
<text x="249.2" y="131.5">SD_CARD_SUPPLY</text>
<text x="259.3" y="126.4">CS</text>
<text x="259.3" y="128.9">MOSI</text>
<text x="256.8" y="134">SCK</text>
<text x="129.5" y="162.4">INT1</text>
<text x="335.3" y="163.7">SD_CARD_SUPPLY</text>
<text x="124.3" y="170.2" transform="rotate(-90 124.3 170.2)">BATT_SENSE</text>
<text x="241.3" y="170.1">PIN_FET</text>
<text x="81.3" y="180.2">SCL</text>
<text x="79.8" y="190.4">LED_CTRL</text>
<text x="84.3" y="187.8">SDA</text>
<text x="79.8" y="195.5">ADC_ON</text>
<text x="84.3" y="192.9">OTA</text>
<text x="383.5" y="205.6">LED_CTRL</text>
<text x="250.2" y="231">GATE_TP</text>
<text x="345.4" y="233.6">VBAT</text>
<text x="216.2" y="236.1">ADC_ON</text>
<text x="365.8" y="236.1">VIN</text>
<text x="101.6" y="245.8">D-</text>
<text x="106.9" y="245.8">D+</text>
<text x="116.7" y="243.8" transform="rotate(-90 116.7 243.8)">PIN_FET</text>
<text x="121.8" y="241.3" transform="rotate(-90 121.8 241.3)">MISO</text>
<text x="126.9" y="241.3" transform="rotate(-90 126.9 241.3)">SCK</text>
<text x="137" y="242.2" transform="rotate(-90 137 242.2)">MOSI</text>
<text x="142.1" y="240.1" transform="rotate(-90 142.1 240.1)">CS</text>
</g>
<g font-size="1" fill="#0f0f0f">
<text x="346.2" y="46.9">VDD</text>
<text x="338" y="61.9">VDD</text>
<text x="198.6" y="66.7">VDD</text>
<text x="55.9" y="76.1">D+</text>
<text x="169.6" y="73.6">VDD</text>
<text x="55.9" y="78.6">D-</text>
<text x="63.5" y="81.2">VBUS</text>
<text x="256.8" y="84">VDD</text>
<text x="353.2" y="84.7">VDD</text>
<text x="316.2" y="93.9">VDD</text>
<text x="190.5" y="98.2">GND</text>
<text x="56.4" y="104.6">VBAT</text>
<text x="112.3" y="109.1">VBUS</text>
<text x="186.3" y="111.7">VBUS</text>
<text x="50.9" y="119.3">SWDIO</text>
<text x="55.3" y="116.7">VDD</text>
<text x="190.5" y="114.2">VBAT</text>
<text x="66.5" y="121.8">SWDCLK</text>
<text x="274.3" y="150.8">VDD</text>
<text x="289.6" y="150.5">VDD</text>
<text x="76.2" y="210.7">VDD</text>
<text x="88.9" y="220.9">VBUS</text>
<text x="243.8" y="219.4">VBAT</text>
<text x="348" y="218.3">OTA</text>
<text x="301.2" y="226.5">BATT_SENSE</text>
<text x="157.5" y="231">SWDIO SWDCLK</text>
</g>
</svg>
